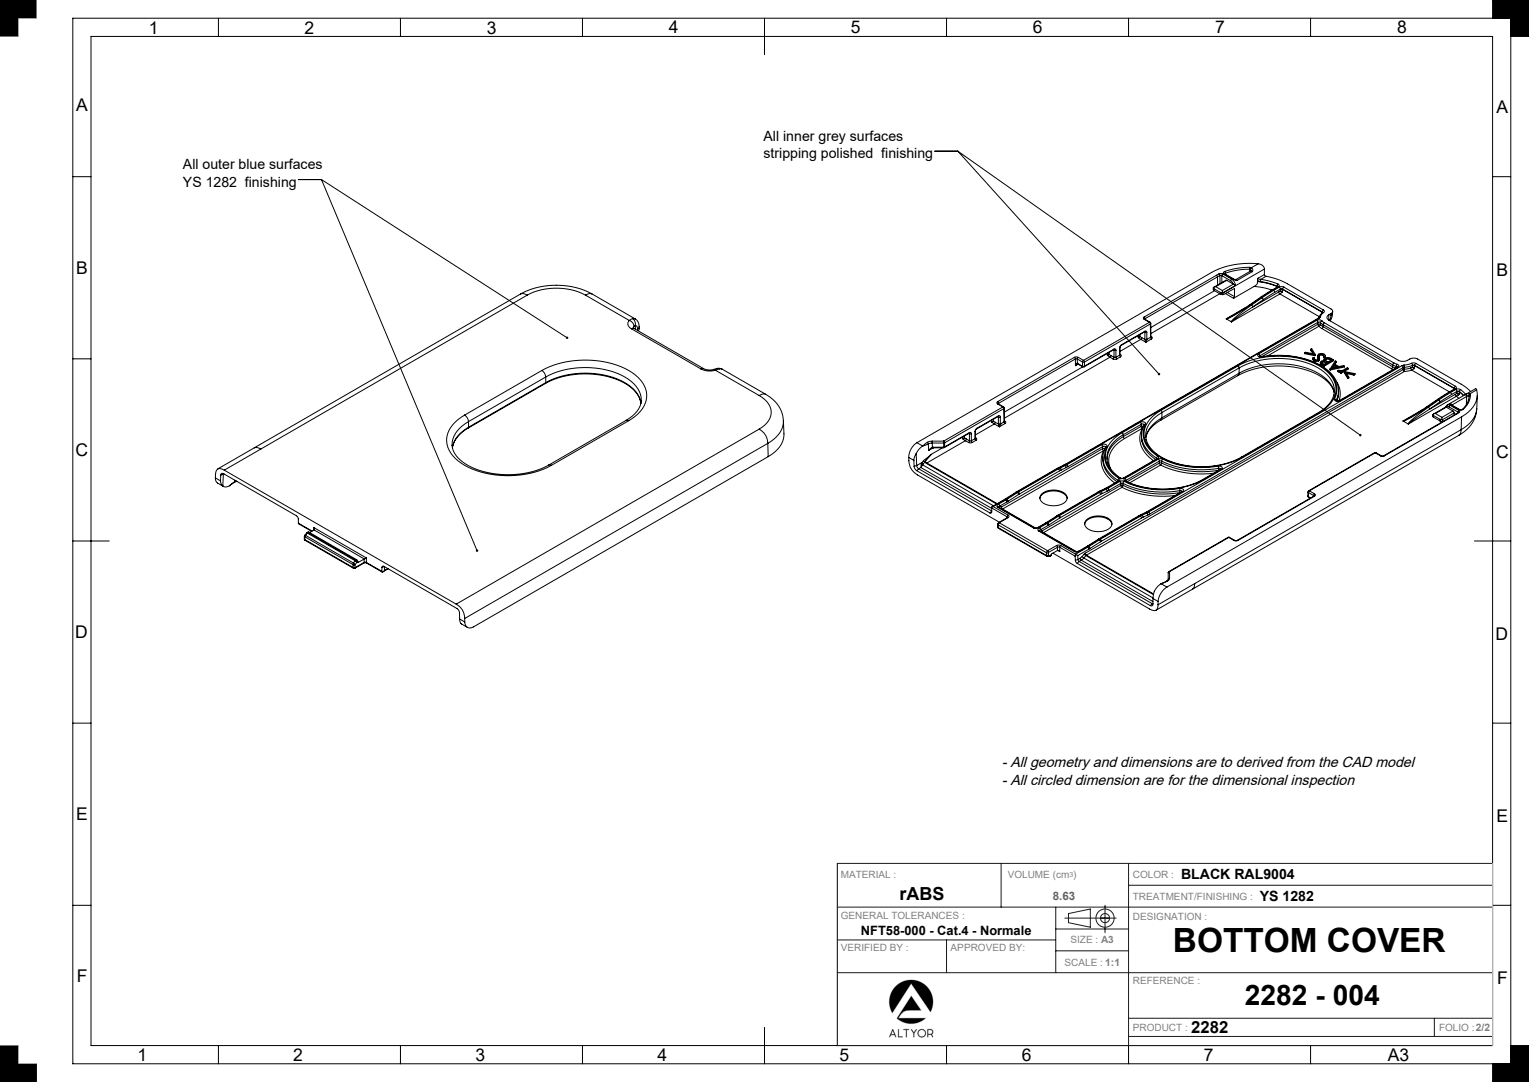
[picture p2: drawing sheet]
<svg xmlns="http://www.w3.org/2000/svg" width="420mm" height="297mm" viewBox="0 0 420 297" stroke-linecap="round" stroke-linejoin="round" font-family="sans-serif">
<g fill="none" stroke="#000" stroke-width=".27">
<path d="M20 5h395v287h-395zM25 10h385v277h-385zM60 5v5M110 5v5M160 5v5M210 5v10M260 5v5M310 5v5M360 5v5M410 5v-5h10v10h-5M20 48.5h5M82 49.3h6.3"/>
<path d="M88.3 49.3l67.5 43.4M88.3 49.3l42.7 101.9M256.8 41.5h6.3M263.1 41.5l110.6 77.9M263.1 41.5l55.3 61.2M410 48.5h5M333.3 79l.1 .7M333.4 79.7l1.8 1M333.4 79.2l1.8 1.1M333.4 79.2v.5M333.6 79.8l-17.5 10.1M333.9 78.7l-.6 .2 .1 .3"/>
<path d="M333.9 78.7l1.9 1M334.1 75.6l.3 .4M334.1 75.6l-19.8 11.4M334.4 76l-19.9 11.5M334.4 76l.1 2.2M334.9 75.2l-.8 .4M334.9 75.2h1M334.9 75.2l.2 .4M335.1 75.6l-.7 .4M335.1 75.6l.5 .1M335.1 75.6v2.3M335.6 75.7l2.5 1.4"/>
<path d="M335.6 75.7v1.9M335.8 79.7l-.1 .5M335.9 75.2l-.3 .5M335.9 75.2l2.4 1.4M336.3 75.2l2.2 1.3M336.4 74.5l-.3 .3 .2 .4M336.4 74.5l.2 .5M336.4 75.2h-.1M336.4 75.2l2.3 1.3M336.6 75l-.2 .2M336.6 75v.3M337 76.9l-3.5 1.9"/>
<path d="M337 76.9l-3.1 1.8M337 76.9l1.8 1.1M338.1 77.1l.7 .9M338.3 76.6a2.33 2.33 0 0 1 1.1 1.8M338.3 76.6l-.2 .5M338.5 76.5h.1M338.5 76.5l-.2 .1M338.6 76.5l1.2 .5M338.7 76.5h.1M338.7 76.5h-.2M338.8 78h.1M338.8 76.5h-.2"/>
<path d="M338.8 76.5l.6 .3M338.8 78l.6 .4M338.8 78l-3 1.7M339.4 78.4l-3.5 2M339.4 76.8l.4 .2M343.3 73.4l.4 .1M343.3 73.4a20.4 20.4 0 0 0-6.9 1.1M343.3 73.4v.5M343.3 73.9a19.8 19.8 0 0 0-6.7 1.1M343.3 73.9l-.1 .7M343.3 73.9h.2M343.5 73.9l.1 .5"/>
<path d="M343.6 74.4l-4.2 2.4M343.6 74.4l.4 .2M343.7 73.5l.4 .6-.1 .5M343.7 73.5l-.2 .4M344 74.6l-4.2 2.4M344.5 78.6l2.2 .3 2.7 .7M344.5 78.6l-5.7 3.3M345.4 77.3l-.1 .7-.8 .6M345.4 77.3l2.8 .5 2.6 .8M345.4 76.9l.8 .4M345.4 76.9v.4M345.6 76.4l-.2 .5"/>
<path d="M345.6 76.4l.2 .2 .5 .1M345.6 72.4a22.4 22.4 0 0 0-12.8 2.4l-80.9 46.7M345.6 72.4a1.7 1.7 0 0 1 1.7 1.4M345.6 72.4l-1.9 1.1M346.2 77.3l2.4 .5 2.2 .7M346.3 76.7l2.5 .5 2.3 .8M346.3 76.7l-.1 .6M347.3 75.4l.5 .4M347.3 75.4l-1.7 1M347.3 73.8l-11.4 6.7M347.3 73.8v1.6M347.8 75.8a18.6 18.6 0 0 1 5.8 2.1l12 6.9a.65 .65 0 0 1 .5 .6 .65 .65 0 0 1-.5 .6"/>
<path d="M347.8 75.8l-1.5 .9M349.4 79.6l-3.1 2M349.4 79.6h.3M349.7 79.6l-3.2 2M349.7 79.6l.1 .1M349.8 79.7l-3.1 2M349.8 79.7l.3 .6M350.8 78.6v.2M350.8 78.6l.1 .2M350.8 78.5l.1 .2M350.8 78.5v.1M350.9 78.7l.2 .1"/>
<path d="M350.9 78.7l-1.5 .9M351.1 78l.3 .3-.3 .5M351.1 78l-.3 .5M351.1 78.8l-1.4 .8M351.4 78.8l.6-.1 .7 .1M351.4 78.8l.3 .6M351.4 78.8l-1.6 .9M351.7 79.9l-.4 .2M351.7 79.9l.6 .1M351.7 79.9l.4 .4M351.7 79.4h.6M351.7 79.5h.6"/>
<path d="M351.7 79.4l-1.6 .9M351.7 79.4v.1M351.7 79.5v.4M352.3 79.5v.5M352.3 79.4l10.9 6.2M352.3 79.5l10.9 6.2M352.3 79.4v.1M352.7 78.8l-.4 .6M352.7 78.8l10.8 6.3M20 98.5h5M143 80.7l-73.1 42.2M143 80.7a1.66 1.66 0 0 1 1.8 .3"/>
<path d="M143.1 80.7a21.2 21.2 0 0 1 19.5 0M144.8 81a17.7 17.7 0 0 1 16 0M144.8 81l-73.2 42.3M160.8 81a1.66 1.66 0 0 1 1.8-.3l12 6.9 .7 .9 .3 1.2M160.8 81l12 7M172.8 88a1.4 1.4 0 0 0 .6 2.2M172.8 88a1.89 1.89 0 0 1 1.4 1.5M173.4 90.2l19.1 11.1M173.8 87.5l-1 .5M173.8 87.5a1.86 1.86 0 0 1 .7 1.9M173.8 87.5l.7 .1M173.9 90l.3 .2"/>
<path d="M174.2 89.5l-.2 .6M174.2 90.2h-.8M174.2 90.2l19.1 11M174.5 89.4l-.3 .1M174.5 89.4l.4 .1 .2 .8M174.5 89.4v1M175.1 90.3l.1 .4M175.6 89.7l-.5 .6M175.6 89.7v.7l-.3 .4M295.1 98.1h1.1M295.1 98.1l.3 .4M295.1 98.1l-21.1 12.2"/>
<path d="M295.4 98.5h.5M295.4 98.5l-21.1 12.2M295.4 98.5v1.9M295.9 98.5l1.5 .9M295.9 98.5v1.2M295.9 99.7l-.5 .7M295.9 99.7l.1 .2M295.9 99.7h.1M295.9 99.7l1.4 .8M296 99.9h.1M296 99.9l1.4 .8M296 99.9l-.6 .5"/>
<path d="M296.1 100l-.7 .4M296.2 98.1l-.3 .4M296.2 98.1l1.4 .8M297.4 99.4h.5M297.4 99.4l-.1 1.1M297.6 98.9l.3 .5M297.6 98.9l-.2 .5M297.9 99.4v1.1M304.1 97l.1 .4M304.2 97.4l.1 .2M304.3 97.6l.6 .5M304.5 96.8h.1"/>
<path d="M304.6 96.7v.1M304.6 96.8l.1 .5M304.7 97.3l.4 .3M304.7 97.3l-.4 .3M304.7 97.3l-.5 .1M304.9 98.1l.8 .4M304.9 98.1l-29 16.7M305.1 97.6l-.2 .5M305.1 97.6l.9 .5M305.8 96l.2 .1M305.9 96l-8.1 4.7M305.9 96l.1 .1"/>
<path d="M306 96h-.1M306 95.8h.4l.1 .3M306 95.8l-.1 .2M306 95.8l-8.1 4.7M306 98.1l-.3 .4M306 96.1v2M306.5 98.1h-.5M306.5 98.1l.3 .4M306.5 96.1h-.5M306.5 96.1v2M306.8 98.5h-1.1M307.5 95.6v1.9"/>
<path d="M307.5 97.5l.3 .4M307.5 97.5l-1 .6M307.6 95.4l-.1 .2M307.6 95.4v1.9M307.6 97.3l-.1 .2M307.6 97.2l.2 .1M307.6 97.3h.2M307.8 97.9l-1 .6M307.8 97.3a.32 .32 0 0 1 .2 .3 .32 .32 0 0 1-.2 .3M308 94.8l-.4 .6M308.1 94.6l-.6 1M308.1 94.6l-.1 .2"/>
<path d="M312.6 92.1l.1 .4M312.7 92.5l.1 .2M312.8 92.7l.6 .5M313 91.9h.1M313.1 91.8v.1M313.1 91.9l.1 .5M313.2 92.4l.4 .3M313.2 92.4l-.4 .3M313.2 92.4l-.5 .1M313.4 93.2l1.4 .7M313.4 93.2l-5.8 3.3M313.6 92.7l-.2 .5"/>
<path d="M313.6 92.7l.9 .5M314.3 87a.32 .32 0 0 0-.2 .3 .32 .32 0 0 0 .2 .3M314.3 87l.2 .5M314.3 87.6l1.4 .9M314.3 91.1l.2 .1M314.4 91.1l-6.4 3.7M314.4 91.1l.1 .1M314.4 87.6h.1M314.5 91.1h-.1M314.5 87.6h-.2M314.5 87.6l1.4 .9M314.5 90.9h.3l.2 .3"/>
<path d="M314.5 90.9l-.1 .2M314.5 90.9l-6.4 3.7M314.5 93.2l.3 .7M314.5 91.2v2M314.5 87.5l-.1 .1M314.5 87.5l.1 .2M315 93.2h-.5M315 93.2l-.2 .7M315 91.2h-.5M315 91.2v2M315.7 88.5l.3 .4M315.7 88.5l-18.1 10.4"/>
<path d="M315.9 88.5l.2 .3M315.9 88.5h-.2M316 88.9l-18.1 10.5M316 88.9v3.7M316 92.6l.3 .4M316 92.6l-1 .6M316.1 88.8l-.1 .1M316.1 88.8l.1 3.6M316.2 92.3l.1 .1M316.2 92.4l-.2 .2M316.2 92.4v.1M316.3 93l-1.5 .9"/>
<path d="M316.3 92.4l.2 .4-.2 .2M316.3 92.4l-.1 .1M335.1 80.6l-19 11M335.2 80.3v.2M335.2 80.5v.2M335.2 80.7l.7 .2M335.7 80.2l-.5 .1M335.7 80.2l.2 .2M335.9 80.4v.1M335.9 80.5h-.7M335.9 80.5v.4M335.9 80.9l3.2-1.7v2.2"/>
<path d="M336.6 80.6l2.2 1.3M336.8 87.5h.1M336.9 87.5l1.3 .8M337.1 80.3l2 1.1M338.2 88.3h.1M339.1 81.4l-.3 .5M342.1 84.5l-5.3 3M343.4 83.6l-3.6 2.3-3 1.6M343.4 83.6h.2M343.6 83.6l-4.4 2.8-2.3 1.1M343.8 83.7l-4.1 3.1-1.5 1.5M343.8 83.7l.3 .6"/>
<path d="M344.1 84.3l-5.8 4M345.7 97.1l-.2 .3 .1 .4 1 .2M345.7 97.1l.4 .6M345.9 97.8l.7 .1M346.1 97.7l-.2 .2M346.1 97.7v.2M346.3 81.6h.2M346.3 81.6l-2.9 2M346.5 81.6l-2.9 2M346.5 81.6l.2 .1M346.6 97.9a23.8 23.8 0 0 1 18 3.7l1.9 2 .8 1.5M346.6 97.9v.1"/>
<path d="M346.6 98a23.7 23.7 0 0 1 17.3 3.2 6.4 6.4 0 0 1 2.7 8.3M346.7 81.7l.3 .5M346.7 81.7l-2.9 2M347 82.2l-2.9 2.1M350.1 80.3l-3.1 1.9M351.3 80.1l.3 .6M351.3 80.1l-7.2 4.2M351.6 80.7l10.8 6.2M351.6 80.7l-13.3 7.6M352.1 80.3l-.5 .4M352.3 80l-.2 .3M352.3 80h.1"/>
<path d="M358.4 96.8v.3l2.7 .5M358.4 96.8l2.7 .6M360.1 95.9l.6 1.2M360.1 95.9l.2-.2 1 1.6M360.1 95.9l.7 1.2-2.2-.4-.2 .1M360.6 98.3v.4M360.6 98.6l.3 .5M360.9 99.1l.6 .1 .7-.1M360.9 98.8l.6 .2 .7-.2M360.9 98.8v.3M361 98.2l-.3-.1-.1 .4 .3 .3M361 98.2v.2"/>
<path d="M361.1 97.4v.2M361.3 97.3l-.2 .3M361.3 97.3l-.2 .1M361.7 87.9l.7-.1 .7 .3M361.7 87.9l.3 .6M361.7 87.9l-16 9.2M362 97.6v.7M362 89l.3 .5M362 89l.7 .1M362 89l-15.4 8.9M362 88.5v.5M362 88.5h.7"/>
<path d="M362 88.5l-15.9 9.2M362 98.3l.1 .3M362 98a.53 .53 0 0 1-.4 .8 .53 .53 0 0 1-.6-.6M362 98v.3M362.2 98.8v.3M362.2 87.3h.1M362.3 87.3h.2M362.3 87.3l-69.7 40.2M362.3 89.5l.8 .7M362.3 89.5l-14.1 8.2M362.3 97.5v.3l.2-.2M362.3 97.5l.2 1-.3 .3"/>
<path d="M362.4 98.7l.1 .1M362.5 98.8l-.3 .3M362.5 98.4v.4M362.5 87.3l-69.6 40.2M362.5 97.6h1M362.5 97.3l1 .1M362.5 97.3l-.2 .2M362.5 97.3v.3M362.7 99.5l.1 .5 .3 .3M362.7 89.1l.7 .6M362.7 89.1l-.4 .4M362.7 88.5l.8 .6"/>
<path d="M362.7 88.5v.6M362.7 87l-.2 .3M363.1 88.1l.7 .5M363.1 88.1l-.4 .4M363.1 90.2l19.1 11M363.2 99.3l.6-.1 .6 .2M363.2 99.3l-.1 .3 .6 .4 .8-.5-.1-.1M363.2 99.5l.5-.1 .6 .2M363.2 99.5l-.1 .1M363.2 99.3v.2M363.2 85.7v.2M363.2 85.7l.1 .1"/>
<path d="M363.2 85.6l.1 .2M363.2 85.6v.1M363.3 85.8l-.6 .5-.4 1 .4-.3M363.3 85.8h.3M363.4 85.8h-.1M363.4 89.7l-.3 .5M363.4 89.7l19.1 11M363.5 89.1l19 11.1M363.5 89.1l-.1 .6M363.5 97.6l.1 .2M363.5 97.4l.2 .2-.1 .4M363.5 97.4v.2"/>
<path d="M363.5 85.1l.3 .4-.2 .3M363.5 85.1l-.3 .5M363.6 85.8l-.6 .5-.3 .7M363.6 98v.2l.4 .1M363.6 98h.4M363.7 98.7v.3M363.8 88.6l-.3 .5M363.8 88.6l19.1 11M364 98l.1-.4a1.14 1.14 0 0 0-1.1-.6 1.14 1.14 0 0 0-1 .8v.2M364 98v.3M364.1 97.6l-.1 .7M364.2 98.4h.7l.6 .2"/>
<path d="M364.2 98.4l-.2 .3 .2 .3 .6 .4 1-.6-.3-.2M364.2 98.7l.7-.1 .6 .2M364.2 98.7l-.1 .1M364.2 98.4v.3M364.4 99.4v.2M365 86.4a.78 .78 0 0 0-.5 .7 .78 .78 0 0 0 .5 .8l19.1 11a3.1 3.1 0 0 0 3.4-.5l1.1-.1 .8 .2 12.6 7.3 2 1.7M365 86.4v1.4M365.5 98.8l.1 .1M365.5 98.6v.2M365.6 86.6l-.4 1.3M365.6 86l-.6 .4M365.6 86v.6"/>
<path d="M366 86l-.2 1.1-.4 1M366 86l-.4 .6M366.1 85.5l-.1 .5M366.3 98.8a1.84 1.84 0 0 0-2.6-.2l.1 .4-.6 .1-.5 .2v.2l.4 .5M366.3 98.8v.2l-2.6 1.6M366.3 98.8l-2.6 1.5M367 99.2l-.3 .8M367 99.2l-.4 .7 1.2 .7 1.2-.2 .3 .1M367 99.2l-.2-.1-1.4 2.2M382.9 99.6l.9 .4M382.9 99.6l-.4 .6M383.8 100l.4 .3-.2 .5"/>
<path d="M383.8 100l-.2 .6M387.7 99.7l1.2 .1M387.7 99.7l-2 .5M387.7 99.7l.3 .6M388.9 99.8l-.3 .5M388.9 99.8l10.9 6.2M410 98.5h5M127.6 113.9a7.9 7.9 0 0 0-4.8 8.1 10.6 10.6 0 0 0 7 6.8 26.8 26.8 0 0 0 21.7-1.1M127.6 113.9a2.35 2.35 0 0 1 1.1 1.8M128.6 117.5a8.3 8.3 0 0 0-4.2 4.9M128.7 115.7a7.4 7.4 0 0 0-4.5 6.6M128.7 115.7v1.6"/>
<path d="M128.7 117.3a7.7 7.7 0 0 0-4.4 5.6M128.7 117.3l-.1 .2M148.8 101.7a26 26 0 0 1 24.9 .6 7.2 7.2 0 0 1 3.6 8.3l-1.4 2.3-1.4 1.3-1.8 1.3M148.8 101.7a2.35 2.35 0 0 1 1.1 1.8M148.8 101.7l-21.2 12.2M149.8 105.2a23.9 23.9 0 0 1 22.9 .7l2 1.8 .8 1.3 .4 1M149.8 105.2l-21.2 12.3M149.9 103.5a23.7 23.7 0 0 1 22.7 .6 7.1 7.1 0 0 1 3.5 5.9M149.9 103.5l-21.2 12.2M149.9 103.5v1.5M149.9 105a23.6 23.6 0 0 1 22.6 .6 7.3 7.3 0 0 1 3.6 5.2M149.9 105l-.1 .2"/>
<path d="M149.9 105l-21.2 12.3M172 115.4l.7 .1M172 115.4l-21.3 12.2M172.7 115.5l-21.2 12.2M176.1 110a7.2 7.2 0 0 1-4.1 5.4M176.1 110h.1M192.5 101.3a5.3 5.3 0 0 0 4 .3M193.3 101.2a3.9 3.9 0 0 0 2.8 .2M193.3 101.2l-.8 .1M196.1 101.4l.4 .2M196.5 101.6l12 7M197 101.1l-.9 .3"/>
<path d="M197 101.1l.7 .1M197 101.1l1.4 .2M197.7 101.2l-1.2 .4M197.7 101.2l.7 .2M198.4 101.3l11.9 6.9M208.5 117.8a4.4 4.4 0 0 1 2.4 3.9M208.5 108.6a5.2 5.2 0 0 1 3.2 5.6 6.3 6.3 0 0 1-3.2 3.6M208.5 117.8l-83.2 48M210.3 108.2a8.8 8.8 0 0 1 4.9 7.3M210.3 108.2h-1l-.8 .4M215.2 115.5a7 7 0 0 1-4.3 6.2M215.2 115.5l.1 3.6a7.1 7.1 0 0 1-4.3 6.2"/>
<path d="M264.4 120l.1 .4M264.8 119.7h.1M264.9 119.7h.1M264.9 119.7l.1 .5M266.1 119l.2 .1M266.2 118.9l.1 .2M266.2 118.9l-6.8 3.9M266.3 118.8l.3-.1 .2 .4M266.3 118.8l-.1 .1M266.3 118.8l-6.8 3.9M266.3 119.1v1.9M266.8 119.1h-.5"/>
<path d="M266.8 119.1v1.9M267.8 118.5v1.9M267.9 118.3l-.1 .2M267.9 118.3v2M268.3 117.7l-.4 .6M268.4 117.6l-.6 .9M268.4 117.6l-.1 .1M272.4 115.4v.4M272.4 115.8l.1 .1M272.5 115.9l.6 .5M272.8 115.1l.1 .1M272.9 115.1v.1"/>
<path d="M272.9 115.2v.4M272.9 115.6l.5 .3M272.9 115.6l-.4 .3M272.9 115.6l-.5 .2M273.1 116.4l1.4 .8M273.1 116.4l-5.2 3M273.4 115.9l-.3 .5M273.4 115.9l.8 .5M274 110.3a.32 .32 0 0 0-.2 .3 .32 .32 0 0 0 .2 .3M274 110.3l.3 .4M274 110.9l1.5 .8M274.1 114.4l.1 .1"/>
<path d="M274.2 114.3l-5.9 3.4M274.2 114.3v.2M274.2 110.8v.1M274.2 114.3h.1M274.2 110.9h-.2M274.2 110.9l1.5 .8M274.2 114.2l.5-.1 .1 .4M274.2 114.2v.1M274.2 114.2l-5.8 3.4M274.2 116.4l.3 .8M274.2 114.5v1.9M274.3 110.7l-.1 .2"/>
<path d="M274.3 110.7v.2M274.8 116.4h-.6M274.8 116.4l-.3 .8M274.8 116.4h.1M274.8 114.5h-.6M274.8 114.5v1.9M275.5 111.7l.2 .5M275.5 111.7l-16.3 9.4M275.7 111.7l.2 .3M275.7 111.7h-.2M275.7 112.2l-16.2 9.3M275.7 112.2l.1 3.6"/>
<path d="M275.8 115.8l.3 .5M275.8 115.8l-1 .6M275.9 112l-.2 .2M275.9 112v3.7M275.9 115.6l.2 .1M275.9 115.7l-.1 .1M276.1 115.7h-.2M276.1 115.7a.32 .32 0 0 1 .2 .3 .32 .32 0 0 1-.2 .3M276.1 116.3l-1.6 .9M297.3 100.5h.6M297.3 100.5l.1 .2M297.4 100.7l-21.5 12.4"/>
<path d="M297.8 100.7h-.4M297.9 100.5l-.1 .2M308.2 118.8a7.4 7.4 0 0 0-4.5 7.3 7.8 7.8 0 0 0 3.8 5.1M308.2 118.8l.4 .5M308.6 119.3a7.2 7.2 0 0 0-4.5 7.1l.2 .7M308.6 119.3v.5M308.6 119.8a7.5 7.5 0 0 0-4.5 6.3M308.6 119.8l.3 .6M313.2 115.9a.92 .92 0 0 1 1.5 .5M313.2 115.9l.3 .6M313.2 115.9l-5 2.9M313.5 117l.3 .6"/>
<path d="M313.5 117l.6 .1M313.5 117l-4.9 2.8M313.5 116.5v.5M313.5 116.5a.47 .47 0 0 1 .8 .1M313.5 116.5l-4.9 2.8M313.6 119.2a7.2 7.2 0 0 0 3.8 6.9M313.8 117.6a6.4 6.4 0 0 0 1.8 7.9l1.2 1M313.8 117.6h.1M313.8 117.6l-4.9 2.8M313.9 117.4a6.5 6.5 0 0 0 2.9 7.7l.9 .7M314.3 116.6l-.3 .8M314.7 116.4a6.3 6.3 0 0 0 2.4 8.2l.9 .6"/>
<path d="M314.7 116.4l-.4 .2M318.9 112.7a7.5 7.5 0 0 0-4.6 7.2 9.7 9.7 0 0 0 6.7 6.7 25 25 0 0 0 20.2-1.1M318.9 112.7l.3 .5M319.1 114.7a8.1 8.1 0 0 0-4.3 5.3 7.6 7.6 0 0 1 4-4.7M319.1 114.7l-.3 .6M319.2 113.2a7.2 7.2 0 0 0-4.4 7.1l.1 .4M319.2 113.2l-.1 1.5M340 103.1l-21.2 12.2M340.1 100.4a24.3 24.3 0 0 1 23.2 .6 6.6 6.6 0 0 1 3.2 8.2 9.7 9.7 0 0 1-4.1 4.1M340.1 100.4l.3 .6M340.1 100.4l-21.2 12.3M340.4 102.5a23.7 23.7 0 0 1 22.6 .5l1.5 1.3a6.6 6.6 0 0 1 2 3.4 8.6 8.6 0 0 0-5.3-5.2 25.2 25.2 0 0 0-21.2 .6"/>
<path d="M340.4 102.5l-.4 .6M340.4 102.5l-21.3 12.2M340.4 101a23.6 23.6 0 0 1 22.6 .6 6.6 6.6 0 0 1 3.4 6.9M340.4 101v1.5M340.4 101l-21.2 12.2M362.2 113.3h.2M362.2 113.3l-21.3 12.2M362.4 113.3l-21.2 12.2M363.1 100.3l.6 .3M363.1 100v.3M363.1 100l.6 .3M363.7 100.3v.3"/>
<path d="M365.4 101.3v.3M365.4 101.3h.1M366.4 108.4a8 8 0 0 1-4.2 4.9M366.4 100.4l-.3 .6M366.4 100.1l1 .6-1.5 .3zM366.4 100.4l.7 .4M366.4 100.1v.3M366.6 109.5a.92 .92 0 0 0 1.5 .5M366.6 109.5l.4 .4M367 110h.8M367 109.9h.1M367.3 105.2a5.7 5.7 0 0 1-.3 4.7"/>
<path d="M367.3 105.1l.2 .2a5.8 5.8 0 0 1 .3 4.7M367.5 101.7l.1 .4M367.5 101.7l.1 .1M367.6 102.1l.5 .1M367.6 101.8l.8 .1-.3 .2M367.6 101.8v.3M367.7 107l-.1 1.8-.4 1.3M367.8 110h.3M368.1 102.1l.3 .4M368.1 102.1l.3 .1M368.4 102.2v.3M369.3 102.1l.9 1.8"/>
<path d="M369.3 102.1l.9 1.6M369.3 102.1l2.9 .5M369.3 100.5v.3l-3.9 .8M369.3 100.5l-3.9 .8M369.9 102.5l2 .5M370.2 103.7v.2M370.3 101.1l-.2-.1-.7 .3a2.06 2.06 0 0 1-1.9 .4M370.3 101.1v.2l-1.9 1.2M370.3 101.1l-1.9 1.1M370.5 103.5l-.3 .4M370.5 103.5l-.3 .2M371.9 102.7l-2.2-.4 .8 1.2"/>
<path d="M371.9 102.7v.3M372.2 102.6l-.3 .4M372.2 102.6l-.3 .1M382.2 101.2l.5 .2M382.5 100.7l-.3 .5M382.5 100.7l.9 .3M382.5 100.2l1.1 .4M382.5 100.2v.5M383.6 100.6l.2 .2M383.6 100.6l-.1 .3M383.8 100.8h.2M383.8 100.8l-16 9.2"/>
<path d="M383.8 100.8h.1M384 100.8l-15.9 9.2M385.1 100.4l.3 .5M385.1 100.4l-69.6 40.1M385.4 115.5v.1M385.4 115.6l1.4 .8M385.4 100.9l.1 .5M385.4 100.9l-69.6 40.2M385.5 101.4l.3 .6M385.5 101.4l-87.4 50.5M385.7 100.2l-.6 .2M385.7 100.2v.6"/>
<path d="M385.7 100.8v.6M385.7 100.8l-.3 .1M385.7 101.4l.1 .6M385.7 101.4h-.2M385.8 102l-87.4 50.4M386.8 116.4h.1M387.5 101l-1.8 .4M387.5 101l.3 .6M387.8 101.6l-2 .4M387.8 101.6l10.3 6M388 100.8l-.5 .2M388 100.8l.5 .2"/>
<path d="M388 100.8l.4 .4M388 100.3l-2.3 .5M388 100.3h.6M388 100.4h.6M388 100.4v.4M388 100.3v.1M388.4 101.2h.1M388.4 101.2l-.6 .4M388.5 101l-.1 .2M388.6 100.4l-.1 .6M388.6 100.4l10.9 6.3M388.6 100.3l10.9 6.3"/>
<path d="M388.6 100.3v.1M390.7 112.5l-5.3 3M391.9 111.7l-3.5 2.3-3 1.5M391.9 111.7h.3M392.2 111.7l-4.4 2.8-2.4 1.1M392.3 111.8l-4 3-1.5 1.6M392.3 111.8l.4 .5M392.7 112.3l-5.8 4.1M393.6 114l.1 .5M393.6 114l.1 .2M393.6 113.8v.2M393.7 114.5l1.9 1.1"/>
<path d="M393.7 114.2v.3M393.8 114.1l-.1 .1M393.8 114.1l1.8 1M394.3 113.5l-.6 .2 .1 .4M394.3 113.5l1.8 1.1M394.8 109.7h.3M394.8 109.7l-2.9 2M395.1 109.7l-2.9 2M395.1 109.7l.1 .1M395.2 109.8l.4 .5M395.2 109.8l-2.9 2M395.6 115.1h.4"/>
<path d="M395.6 115.1v.5M395.6 115.6l.6 .1M395.6 110.3l-2.9 2M396 115.1l.2 .1M396.1 114.6l-.1 .5M396.2 115.2v.5M396.6 115.6l-.4 .1M397.2 111.7l-3.4 1.9M397.2 111.7l.1 .1M397.3 111.8l-3 1.7M397.3 111.8h.1M397.3 111.8l1.8 1"/>
<path d="M397.6 111.2h.7M397.6 111.2l-.4 .5M398 107.6l-3.2 2.1M398 107.6l.2 .1M398 111.7l-.4-.1-.3 .2M398 111.7l2.5 1.4M398.2 107.7l-3.1 2M398.2 107.7l.2 .1M398.3 111.2l-.3 .5M398.3 111.2l2.5 1.5M398.4 107.8l-3.2 2M398.4 107.8l.3 .5"/>
<path d="M398.5 111.1l-.4-.2 .3-.2 .3 .4M398.5 111.1h.1M398.5 111.1l2.3 1.3M398.5 111.1l-.2 .1M398.5 111l.1 .1M398.6 111.1h.1M398.6 111.1h-.1M398.7 111.1h-.2M398.7 111.1l2.3 1.3M398.7 108.3l-3.1 2M399.1 112.8l.3 .6M399.1 112.8l-3 1.8"/>
<path d="M399.4 113.4l-3.2 1.8M399.4 113.4v.5M399.5 106.7v.1M399.5 106.7h.1M399.5 106.6l.1 .2M399.5 106.6v.1M399.6 106.7l.2 .1M399.6 106.7l-1.6 .9M399.6 106.7h.1M399.7 108.2l.4 .6M399.7 108.2l-7 4.1M399.8 106a.39 .39 0 0 1 .3 .4 .39 .39 0 0 1-.3 .4"/>
<path d="M399.8 106l-.3 .6M399.8 106.8l-1.6 .9M399.9 106.9l.5-.1 .8 .2M399.9 106.9l.3 .5M399.9 106.9l-1.5 .9M399.9 113.6l.2 .1M399.9 113.6l-19.8 11.5M400.1 108.8l-13.2 7.6M400.1 108.8l.6 .5M400.1 113.7l-19.8 11.4M400.2 107.9l-.5 .3M400.2 107.9l.6 .2"/>
<path d="M400.2 107.9l.5 .5M400.2 107.5v.4M400.2 107.5l.7 .1M400.2 107.4l.7 .1M400.2 107.4l-1.5 .9M400.2 107.4v.1M400.5 113.1l.1 .1M400.5 113.1v.2M400.6 113.2l-.7 .4M400.6 113.2h.2M400.6 113.2h.1M400.7 108.4l-.6 .4"/>
<path d="M400.7 108.4h.1M400.8 112.7l.2 .3-.2 .2M400.8 112.7l-.3 .4M400.8 119.5l-73.2 42.2M400.8 108.1l-.1 .3M400.8 108.1v.1M400.8 113.2l-.7 .5M400.8 108.2l-.1 .2M400.9 107.6l-.1 .6M400.9 107.6l1.1 1M400.9 107.5l1.2 1.1M400.9 107.5v.1"/>
<path d="M401 112.4h-.2M401.2 107l-.3 .5M401.2 107l1.4 1.3M401.4 117.9l-.1 .7-.5 .9M401.4 117.9l-73.2 42.3M401.5 114.4l-81 46.8M401.5 114.4l-.1 3.5M401.7 112.4h-.7M401.9 112.4l-.6 .2-.5-.2M401.9 112.4h-.2M402.9 108.8l-4.1 2.4M402.9 108.8l-.1 2.3"/>
<path d="M403.4 108.5l.1 .2M403.4 108.5l-.5 .3M403.5 108.7a5 5 0 0 1-1.8 3.7M403.5 108.7v.2M403.5 108.7v.1M403.7 108.1l.2 .3M403.7 108.1l-.6-.1-.7 .4h.3l.2 .4M403.7 108.1l-.3 .4M403.9 108.4a5.5 5.5 0 0 1-2 4M403.9 108.4l-.4 .3M405.3 106.7l-7.7 4.5M405.3 106.7l.3 .3"/>
<path d="M405.6 107a6.2 6.2 0 0 1-3.2 6.8l-.9 .6M405.6 107l-1.9 1.1M405.6 112.2a8.7 8.7 0 0 1-4.8 7.3M405.6 112.2a7.2 7.2 0 0 1-4.2 5.7M405.8 108.6l-.2 3.6M59.2 131.2a1.53 1.53 0 0 0 .6 1.4l1.6 .9M59.2 131.2l1.4 .8M60.6 132v.5l.6 .9M60.6 130.4v1.6M61.4 130.2l-.8 .2M61.4 130.2l-.2 3.2M61.4 130l20.2 11.7a2.03 2.03 0 0 1 .4 1.9"/>
<path d="M61.4 130l-.5-.1-.3 .5M61.4 130v.2M61.5 130.1l-.1 .1M61.6 129.1a1.32 1.32 0 0 0-1.4-.5 1.32 1.32 0 0 0-.9 1.1l-.1 1.5M61.6 129.1l63.7 36.7M63 133.4l-1.2 .3-.6-.3M64.5 132.3l-1.5 1.1M64.5 132.2l-1.5 1.2M64.5 132.2v.1M64.6 131.8l-.1 .4M64.9 132l-.4 .2M65.1 132.1l-.6 .2"/>
<path d="M69.9 122.9a1.66 1.66 0 0 1 1.7 .4M69.9 122.9l-10.1 5.8M71.6 123.3l-10 5.8M124.2 122.3a7.3 7.3 0 0 0 4.5 5.5 25 25 0 0 0 22-.2M150.7 127.6l.8 .1M210.9 121.7l-83.3 48.1M210.9 121.7l.1 3.6M211 125.3l-80.9 46.8a1.48 1.48 0 0 1-1.7 .1 1.48 1.48 0 0 1-.7-1.5M249.6 125.6a4.9 4.9 0 0 0 2.5 4.8l22.4 12.9M249.6 125.6l1.4 .8M251 126.4l.1 1.6M251.1 128l.2 .7 .5 .5"/>
<path d="M251.7 124.5l-.7 1.9M251.7 124.5l.1 3.3M251.8 127.8l.5 .9M251.8 127.8l-.7 .2M251.8 129.2l20.1 11.6M251.9 121.5a5 5 0 0 0-2.3 4.1M251.9 121.5l1.6 .9M252.3 128.7l-.5 .5M252.3 128.7l20.1 11.6M253 128.3l-.7 .4M253 128.3l19.4 11.3M253.1 127.4l-.1 .9"/>
<path d="M253.1 127.4l.3 .2M253.3 126.9l-.2 .5M253.3 126.9l.3 .4M253.3 126.9l-1.5 .9M253.4 127.6l-.4 .7M253.4 127.6l19.5 11.2M253.5 122.4l-.9 .7-.9 1.4M253.6 127.3l-.2 .3M253.7 126.5l.3 .3M253.7 126.5l-.4 .4M254 126.8l.5 .4M254 126.8l-.4 .5"/>
<path d="M254.5 127.2l19.3 11.2M254.6 127.1l-.1 .1M254.6 127.1l19.3 11.2M254.7 121.4l-1.2 1M254.7 121.4l.3 .5M255 121.9l-1.5 .5M255 121.9l.1 1.7M255.8 124.7l-2.1 1.8M255.8 124.7l-1.8 2.1M255.8 124.7l-1.6 1.8 .4 .6M256.1 121.1l-1.4 .3M256.1 121.1v.5"/>
<path d="M256.1 121.6l-1.1 .3M256.1 121.1h3.1M256.1 121.6h3.1M256.1 121.6v1.2M256.1 122.8l-1 .8M256.1 122.8l.1 .1M256.2 123l-1.1 .6M256.3 122.9l-1.2 .7M256.4 122.8h-.3M256.4 122.8v.1M256.4 122.9h-.2M258.9 122.9l-3.1 1.8"/>
<path d="M259.2 121.1v.5M259.2 121.1l.3 .4M259.2 122.7v.2M259.2 122.7l-2.8 .1M259.2 121.6v1.1M259.2 122.9h-2.8M259.4 122.8l-.2 .1M259.5 121.5l-.3 .1M259.5 122.7h-.3M259.5 122.7l-.1 .1M259.5 121.5v1.2M264.5 120.4l.1 .1"/>
<path d="M264.6 120.5l.6 .5M265 120.2l.4 .3M265 120.2l-.4 .3M265 120.2l-.5 .2M265.2 121l-10.6 6.1M265.2 121l.8 .5M265.4 120.5l-.2 .5M265.4 120.5l.9 .5M266.3 121l-.3 .5M266.8 121h-.5M266.8 121l.3 .4M267.1 121.4l-1.1 .1"/>
<path d="M267.8 120.4l.3 .5M267.8 120.4l-1 .6M267.9 120.2l.2 .1M267.9 120.3l-.1 .1M267.9 120.3h.2M268.1 120.9l-1 .5M268.1 120.3a.32 .32 0 0 1 .2 .3 .32 .32 0 0 1-.2 .3M272.4 139.4v1.3l-.5 .1M272.4 139.4l4.3 2.5M272.5 139.1l-.1 .3M272.8 139l-.3 .1M272.8 139l4.1 2.4"/>
<path d="M274 139.2l9.9 5.7M274.3 139.2h-.3M274.3 139.2l9.8 5.7M274.3 138.4a.49 .49 0 0 0-.4 .3 .49 .49 0 0 0 .1 .5M274.3 138.4l.3 .5M274.6 138.9l-.4 .2 .1 .1M274.6 138.9l.5 .3M275.1 139.2l.3 .5M275.1 139.2a.31 .31 0 0 0-.1 .4 .31 .31 0 0 0 .4 .1M275.4 139.7l9.1 5.3M275.9 137.1l-3.4 2M275.9 137.1h.2"/>
<path d="M276.1 137.1l.2 .1M276.1 137.1l-3.3 1.9M276.2 137l-.3 .1M276.2 137h.2M276.3 137.2l.3 .6M276.3 137.2l-2 1.2M276.4 137l-.3 .1M276.4 137l.2 .1M276.6 137.1l-.3 .1M276.6 137.1l.3 .5M276.6 137.8l-2 1.1M276.9 137.6l-.3 .2"/>
<path d="M279.1 135.1h.2M279.1 135.1l-2.9 1.9M279.3 135.1l.2 .1M279.3 135.1l-2.9 1.9M279.4 134.9l-.3 .2M279.4 134.9l.2 .1M279.5 135.2l.3 .5M279.5 135.2l-2.9 1.9M279.6 135l-.3 .1M279.6 135h.1M279.7 135l-.2 .2M279.7 135l.4 .6"/>
<path d="M279.8 135.7l-2.9 1.9M280.1 135.6l-.3 .1M285.6 136.8a3.9 3.9 0 0 1 4.7-2 2.84 2.84 0 0 1 2.8 2M286.2 135.5a5.3 5.3 0 0 1 6.6 .3 1.78 1.78 0 0 1-1.4 2.7 5.1 5.1 0 0 1-5.5-1.1 1.4 1.4 0 0 1 .3-1.9zM290.4 128.6h.2M290.4 128.6l-11 6.3M290.6 128.6l.1 .1M290.6 128.6l-11 6.4M290.7 128.7l.4 .5M290.7 128.7l-11 6.3M290.8 128.3l-.4 .3M290.8 128.3l.2 .1"/>
<path d="M291 128.4l-.4 .2M291 128.4l.2 .1M291.1 129.2l-11 6.4M291.2 128.5l-.5 .2M291.2 128.5l.3 .5M291.5 129l-.4 .2M292.2 127.7h.2M292.2 127.7l-1.4 .6M292.4 127.7l.2 .1M292.4 127.7l-1.4 .7M292.6 127.8l.3 .6M292.6 127.8l-1.4 .7"/>
<path d="M292.6 127.5l-.4 .2M292.6 127.5h.3M292.9 128.4l-1.4 .6M292.9 127.5l-.5 .2M292.9 127.5l.1 .1M293 127.6l-.4 .2M293 127.6l.3 .5M293.3 128.1l-.4 .3M301.6 135.1h.2M301.6 135.1l-11 6.3M301.8 135.1l-11 6.4M301.8 135.1l.2 .1"/>
<path d="M302 135.2l.3 .5M302 135.2l-11 6.3M302.1 134.8l-.5 .3M302.1 134.8l.2 .1M302.3 134.9l-.5 .2M302.3 134.9h.1M302.3 135.7l-11 6.4M302.4 134.9l-.4 .3M302.4 134.9l.3 .6M302.6 122.1a.9 .9 0 0 1 1.5 .5M302.6 122.1l.3 .5M302.6 122.1l-9.6 5.5"/>
<path d="M302.7 135.5l-.4 .2M302.8 123.2l.4 .5M302.8 123.2h.7M302.8 123.2l-27.7 16M302.9 122.6a.45 .45 0 0 1 .8 .2M302.9 122.6l-9.6 5.5M302.9 122.6l-.1 .6M303 125.3a7.2 7.2 0 0 0 3.8 6.9M303.2 123.7a6.4 6.4 0 0 0 1.8 7.9l1.2 1M303.2 123.7h.1M303.2 123.7l-27.8 16M303.3 123.6a6.5 6.5 0 0 0 2.9 7.7l.9 .6"/>
<path d="M303.4 134.2h.2M303.4 134.2l-1.3 .6M303.6 134.2l.2 .1M303.6 134.2l-1.3 .7M303.8 134.3l.3 .6M303.8 134.3l-1.4 .6M303.9 133.9l-.5 .3M303.9 133.9l.2 .1M304.1 122.6l-.4 .1-.4 .8M304.1 122.6a6.3 6.3 0 0 0 2.4 8.1l.9 .7M304.1 134.9l-1.4 .6M304.1 134l-.5 .2"/>
<path d="M304.1 134l.2 .1M304.3 134.1l-.5 .2M304.3 134.1l.3 .5M304.3 127.1a8 8 0 0 0 3.5 4.1M304.6 134.6l-.5 .3M307.1 131.9l.1 .1M307.1 131.9v.2M307.2 132l.2 .1M307.2 132l-3.3 1.9M307.2 132h.1M307.4 132.1l-3.3 1.9M307.4 131.4l.3 .3-.3 .4"/>
<path d="M307.4 131.4l-.3 .5M307.5 131.2l.5 .2 .8-.2M307.6 132.2l.3 .5M307.6 132.2l-3.3 1.9M307.8 131.2h-.3M307.8 131.2h.8M307.9 132.7v.5M307.9 132.7l-3.3 1.9M307.9 133.2l.3 .6M307.9 133.2l-21.6 12.5M308.2 133.8a26.2 26.2 0 0 0 14.5 2.2M308.2 133.8l-21.6 12.4"/>
<path d="M308.5 132.7a26.1 26.1 0 0 0 15.6 2M308.5 132.7h-.6M308.5 132.7v.5M308.5 133.2a26.1 26.1 0 0 0 15.6 2M308.5 133.2l-.3 .6M308.5 133.2h-.6M308.6 131.2h.2M308.8 132.1a25.2 25.2 0 0 0 15.2 2M308.8 132.1l-.7-.1-.5 .2M308.8 132.1l-.3 .6M308.9 120.4a7 7 0 0 0-4.3 6.9l.4 1.3M309 131.3l-.3 .3 .3 .5"/>
<path d="M309 131.3l.3 .6M309.2 132.1h-.2M309.3 131.9l-.1 .2M309.3 131.9v.2M314.9 120.6a9.3 9.3 0 0 0 5.9 5.8 24.5 24.5 0 0 0 20.1-.9M317.7 125.8l.1 .1M317.7 125.8v.2M317.8 125.9h.2M317.8 125.9l-9.2 5.3M318 125.9l-9.2 5.3M318 125.2l.3 .4-.3 .3M318 125.2l-.3 .6"/>
<path d="M318.2 126l.3 .6M318.2 126l-9.2 5.3M318.5 126.6v.5M318.5 126.6l-9.2 5.3M318.5 127.1l.3 .5M318.5 127.1l-8.9 5.1M318.8 127.6a26.2 26.2 0 0 0 14.6 2.3M318.8 127.6l-8.5 4.9M319.1 126.6a26.1 26.1 0 0 0 15.6 2M319.1 126.6v.5M319.1 126.6h-.6M319.1 127.1a26.1 26.1 0 0 0 15.6 2"/>
<path d="M319.1 127.1l-.3 .5M319.1 127.1h-.6M319.4 126a25.2 25.2 0 0 0 15.2 2M319.4 126l-.6-.1-.6 .1M319.4 126l-.3 .6M324 134.1l1.1 .2 .1 .4-.3 .2M324 134.1l.1 .6M324.1 135.2v.1M324.1 135.2h.1M324.1 134.7h.5l.1 .2M324.1 134.7v.5M324.7 134.9h.2"/>
<path d="M324.7 134.9l-9.6 5.5M324.7 134.9h.1M324.9 134.9l-9.5 5.6M330.3 131.6a24.4 24.4 0 0 1-21.1 .5M330.3 131.6l.3 .1M330.6 131.7a24.8 24.8 0 0 1-21.6 .4M334.6 128l1 .2 .2 .3-.3 .3M334.6 128l.1 .6M334.7 129.1v.1M334.7 129.1h.1M334.7 128.6h.5l.1 .2M334.7 128.6v.5"/>
<path d="M335.3 128.8h.2M335.3 128.8l-5 2.8M335.5 128.8l-4.9 2.9M340.9 125.5h.3M359.3 136.2l.2 .3M359.3 136.2l.1 .1M359.3 135l.1 .2M359.3 135v1.2M359.4 136.3l.1 .2M359.4 136.3l.6 .4M359.4 135.2l1.4 .8M359.4 135.2v1.1"/>
<path d="M359.5 136.5l.4 .3M359.5 134.7l-.2 .3M359.5 134.7h.2M359.7 134.7l-.3 .5M359.7 134.7l1.4 .9M360.8 136l.2 .2M360.8 136v.2M360.9 136.2h.2M360.9 136.2l-21.1 12.1M361 136.1l-.1 .1M361.1 135.6a.32 .32 0 0 1 .2 .3 .32 .32 0 0 1-.2 .3M361.1 135.6l-.3 .4"/>
<path d="M361.1 136.2l-21.1 12.2M377.6 124.3h.4M377.6 124.3h.2M377.6 124.3l-18.1 10.4M377.8 124.3l-18.1 10.4M377.8 124.3l1.4 .8M378 124.3h-.2M378 124.3l1.4 .8M379.2 125.1h1.1M379.4 125.1h-.2M379.4 125.1h.7M380.1 125.1h.1"/>
<path d="M380.1 125.1h.2M20 148.5h10M82 143.6l3.6 2.2M82 143.6l3.7 2.2M83.6 147.9l.2 .4M83.6 147.9l.1 .2M83.6 147.2l.1 .2M83.6 147.2v.7M83.7 147v.3M83.7 147l-.1 .2M83.7 147h.2M83.7 147h.1"/>
<path d="M83.7 148.1l.1 .2M83.7 148.1l13.3 7.7M83.7 147.4v.7M83.7 147.3h.1M83.7 147.3l13.3 7.7M83.8 148.3l13.3 7.7M83.9 147l-.2 .3M83.9 147l13.2 7.6M84.3 146.3h.1M84.3 146.3l-.6 .6M84.4 146.2l-.1 .1M84.4 146.2h.2"/>
<path d="M84.4 146.3l13.2 7.6M84.4 146.3l-.5 .7M84.6 146.2l-.2 .1M84.6 146.2l13.1 7.6M84.8 146.1l-.4 .1M84.8 146.1l13.2 7.6M84.8 146.1l-.2 .1M86.2 144.8l.1 .7M86.2 144.8l14.4 8.4M86.2 144.8v.7M86.3 145.5l-1.3 .7M86.3 145.5l13.8 7.9"/>
<path d="M97 155h.1M97 155v.8M97 155.8l.1 .2M97.1 156h.4M97.1 154.6l.3 .3M97.1 154.6l-.1 .4M97.4 154.9l.1 .1M97.4 154.9l-.4 .1M97.5 155h-.5M97.5 155v.8M97.5 155.8h.1M97.5 155.8h-.5"/>
<path d="M97.6 155.8l-.1 .2M97.6 153.9l.5 .4M97.6 153.9l-.5 .7M97.7 153.8l-.1 .1M97.7 153.8l.4 .5M98 153.7l.3 .5M98 153.7l-.3 .1M98.1 154.3l-.6 .7M98.3 154.2l-.2 .1M99.9 154.6h.8M99.9 154.6l-2.4 1.4M100 154.4h.6"/>
<path d="M100 154.4l-.1 .2M100 153.5l-1.7 .9v-.2M100 153.5v.9M100 154.4l-2.4 1.4M100.1 153.4l-.1 .1M100.6 153.2l-.5 .2M100.6 154.4l.1 .2M100.6 154.4l4.3 2.4M100.6 153.2v1.2M100.7 154.6l4.3 2.4M104.9 156.8l.1 .2M104.9 155.7l.2-.3h.3l20.4 11.9a2.9 2.9 0 0 1 .5 2.6"/>
<path d="M104.9 155.7v1.1M104.9 155.7l.7-.2v1.1M105.6 156.6l-.6 .4M106.5 156.1l-.9 .5M106.6 156.1l-1.4 .8M272.4 140.3l-.5 .5M274.1 143.9l.1 .1M274.1 143.9v.7M274.1 144.6v.2M274.1 144.6l.1 .2M274.1 144.8l.2 .2M274.1 144.8h.1"/>
<path d="M274.2 144l13.2 7.7M274.2 144v.8M274.2 144.8h.1M274.2 144.8l.1 .2M274.2 144.8l13.2 7.7M274.3 143.5l-.2 .4M274.3 143.5h.2M274.3 145l13.2 7.7-.1-.2M274.5 143.5l-.3 .5M274.5 143.5l13.3 7.7M276.7 141.9l.1 .2M276.7 141.9v.2"/>
<path d="M276.7 142.1h.2M276.7 142.1l-2.4 1.4M276.8 142l-.1 .1M276.9 141.4a.36 .36 0 0 1 .3 .3 .36 .36 0 0 1-.3 .4M276.9 141.4l-.2 .5M276.9 142.1l-2.4 1.4M284.1 144.9h-.2M285.2 144.8h.2M285.2 144.8l-1.1 .1M285.3 145.7l9.8 5.7M285.4 144.8l-.8 .2-.7-.1M285.5 145.7h-.2"/>
<path d="M285.5 145.7l9.9 5.7M285.5 144.9a.49 .49 0 0 0-.4 .3 .49 .49 0 0 0 .2 .5M285.5 144.9l.4 .5M285.9 145.4l-.4 .1v.2M285.9 145.4l.4 .3M286.3 145.7l.3 .5M286.3 145.7a.31 .31 0 0 0-.1 .4 .31 .31 0 0 0 .4 .1M286.6 146.2l9.1 5.2M287.2 143.6h.2M287.2 143.6l-2 1.2M287.4 143.6l.1 .1M287.4 143.6l-2 1.2"/>
<path d="M287.4 143.4l-.2 .2M287.4 143.4l.2 .1M287.4 152.5l.5 .1M287.4 152.5h.1M287.4 152.4h.6M287.4 151.7h.6M287.4 151.7v.7M287.5 152.6l.2 .1M287.5 143.7l.4 .6M287.5 143.7l-2 1.2M287.6 143.5l-.2 .1M287.6 143.5l.2 .1"/>
<path d="M287.7 152.7h.5M287.8 151.2l-.4 .5M287.8 151.2l.2 .4M287.8 143.6l-.3 .1M287.8 143.6l.3 .5M287.9 144.3l-2 1.1M287.9 152.6l-.2 .1M288 152.4l-.1 .2M288 152.4l.5 .1M288 151.7v.7M288 151.6v.1M288.1 144.1l-.2 .2"/>
<path d="M288.4 152.7h-.2M288.5 152.5l-.3 .2M288.5 152.5l-.1 .2M288.8 152.4l-.4 .3M288.8 152.4l-.3 .1M289.2 151.8l26.6 15.4a1.33 1.33 0 0 0 2.1-.1l.2-1.1M290.2 149.8l.6-.2 .6 .2M290.2 149.8l.3 .4M290.2 149.8l-2.4 1.4M290.3 141.6h.3M290.3 141.6l-2.9 1.8M290.5 150.2h.6"/>
<path d="M290.5 150.2l-2.5 1.4M290.5 150.2v.9M290.5 151.1l-1.7 1v.3M290.5 151.1l.6 .3M290.5 151.1h.1M290.6 141.6l.1 .1M290.6 141.6l-3 1.9M290.6 141.4l-.3 .2M290.6 141.4l.2 .1M290.7 141.7l.3 .5M290.7 141.7l-2.9 1.9M290.8 141.5l-.2 .1"/>
<path d="M290.8 141.5h.2M291 141.5l-.3 .2M291 141.5l.3 .6M291 142.2l-2.9 1.9M291.1 150.2v1.2M291.1 150.2l4.2 2.5M291.3 142.1l-.3 .1M291.4 149.8l-.3 .4M291.4 149.8l4.1 2.3M295.3 152.7l.1 1.1M295.4 151.4h-.3M295.4 153.8l.5 .8"/>
<path d="M295.5 152.1v.3M295.5 152.4l-.2 .3M295.5 152.4l.5 .1M295.9 154.6l20.1 11.6M296 152.5l.1 1.1M296.1 153.6l.3 .5M296.1 153.6l-.7 .2M296.4 151.2l.2 .1M296.4 151.2l-1 .2M296.4 154.1l20.1 11.6M296.4 154.1l-.5 .5M296.6 151.3l-.8 .2-.7-.1"/>
<path d="M296.7 153.2l.3 .6M296.7 153.2l-.6 .4M297 153.8l-.6 .3M297 153.8l19.7 11.3M297.3 152.8l-.6 .4M297.3 152.8l.4 .4M297.7 153.2l-.7 .6M297.7 153.2l19 10.9M297.8 152.1l.5 .4M297.8 152.1l-.5 .7M298 143.9a3.9 3.9 0 0 1 4.6-2 2.84 2.84 0 0 1 2.8 2M298.1 151.9l-.3 .2"/>
<path d="M298.1 151.9l.3 .5M298.3 152.5l-.6 .7M298.3 152.5l18.5 10.7M298.4 150.1h.2M298.4 150.1l-2 1.1M298.4 152.4l-.1 .1M298.4 152.4l18.5 10.6M298.5 142.6a5.3 5.3 0 0 1 6.6 .3 1.78 1.78 0 0 1-1.4 2.7 5.1 5.1 0 0 1-5.5-1.1 1.4 1.4 0 0 1 .3-1.9zM298.6 150.1l.2 .1M298.6 150.1l-2 1.2M298.7 149.9l-.3 .2M298.7 149.9l.2 .1"/>
<path d="M298.8 150.2l.3 .5M298.8 150.2l-3.3 1.9M298.9 150l-.3 .1M298.9 150h.1M299 150l-.2 .2M299 150l.4 .6M299.1 150.7l-3.1 1.8M299.4 150.6l-.3 .1M301.6 148.1h.2M301.6 148.1l-2.9 1.8M301.8 148.1l-2.9 1.9M301.8 148.1l.2 .1"/>
<path d="M301.8 147.9l-.2 .2M301.8 147.9h.3M302 148.2l.3 .5M302 148.2l-3 1.8M302.1 147.9l-.3 .2M302.1 147.9l.1 .1M302.2 148l-.2 .2M302.2 148l.3 .6M302.3 148.7l-2.9 1.9M302.5 148.6l-.2 .1M312.8 141.6h.3M312.8 141.6l-11 6.3"/>
<path d="M313.1 141.6l-11 6.3M313.1 141.6l.1 .1M313.2 141.7l.3 .5M313.2 141.7l-11 6.3M313.3 141.3l-.5 .3M313.3 141.3h.2M313.5 141.3l-.4 .3M313.5 141.3l.2 .1M313.5 142.2l-11 6.4M313.7 141.4l-.5 .3M313.7 141.4l.3 .6M314 142l-.5 .2"/>
<path d="M314.7 140.7h.2M314.7 140.7l-1.4 .6M314.9 140.7l-1.4 .6M314.9 140.7l.1 .1M315 140.8l.3 .5M315 140.8l-1.3 .6M315.1 140.4l-.4 .3M315.1 140.4l.3 .1M315.3 141.3l-1.3 .7M315.4 140.5l-.5 .2M315.4 140.5h.1M315.5 140.5l-.5 .3"/>
<path d="M315.5 140.5l.3 .6M315.8 141.1l-.5 .2M320.5 159.5l-1.6 .7M320.5 159.5h.2M320.7 159.5l-1.8 .7M320.9 159l-.4 .5M320.9 157.2v1.8M321.1 156.9l-.2 .3M321.1 156.9h.2M321.3 158.7l-.6 .8M321.3 158.7l-.4 .3M321.3 156.9l-.4 .3"/>
<path d="M321.3 156.9v1.8M337.3 147.5h.4M337.3 147.5h.2M337.3 147.5l-16.2 9.4M337.5 147.5l-16.2 9.4M337.5 147.5l1.5 .9M337.7 147.5h-.2M337.7 147.5l1.5 .8M339 148.4h1M339.2 148.3l-.2 .1M339.2 148.3h.6M339.8 148.3h.1"/>
<path d="M339.8 148.3l.2 .1M405 148.5h10M125.3 165.8a4.4 4.4 0 0 1 2.3 4M126.3 169.9l.3 1.3 1.8 1M126.3 169.9l1.4 .8M127.6 169.8l.1 .9M316.5 165.7l.2 .1M316.5 165.7l-.5 .5M316.7 165.6l-.2 .1M316.7 164.3l-.1 1.8-.4 .2-.2-.1M316.7 164.3l1.4 .8M318.1 165.1v.9"/>
<path d="M318.9 160.2a4.6 4.6 0 0 0-2.2 4.1M318.9 160.2l1.6 1M320.5 161.2a5.3 5.3 0 0 0-2.4 3.9M327.6 161.7l-10.1 5.8M328.2 160.2l-.3 1.2-.3 .3M328.2 160.2l-10.1 5.8M20 198.5h5M410 198.5h5M230 237v50M20 248.5h5M410 248.5h5M10 292v5"/>
<path d="M60 287v5M110 287v5M160 287v5M210 282v10M260 287v5M310 287v5M360 287v5M415 287h5v10h-10v-5"/>
</g>
<g fill="none" stroke="#191924" stroke-width=".27">
<path d="M230 237h180M275 237v12M310 237v50M230 249h180M230 258h60M260 258v9M290 249v18M290 255h20M292.5 252h14.1M293.5 250.8l6-1.3v5l-6-1.2zM303.5 248.5v7.5M310 243h100"/>
<path d="M230 267h180M290 261h20M310 279.5h100M394 279.5v5M230 287h180M310 284.5h100"/>
<circle cx="303.5" cy="252" r="2.5"/>
<circle cx="303.5" cy="252" r="1.25"/>
</g>
<g fill="none" stroke="#c0c0c0" stroke-width=".27">
<path d="M0 0h10v5h-5v5h-5zM410 237v50M245.9 270.9a6 6 0 0 1 7.9-.8 6 6 0 0 1 1.8 7.7l-5.3-7.8-5.2 8a6 6 0 0 1 .8-7.1zM250.3 273.4l2.7 3.9h-3.3a3 3 0 0 0-3 2.2h7.5a6 6 0 0 1-7.8 0zM10 292h-5v-5h-5v10h10M244.3 284.6h.2l.2-.5h1.1l.2 .5h.2M244.3 284.6h.1M244.3 284.6l.9-2.1 .9 2.1M245.2 282.8l.5 1.1h-.9zM246.1 284.6h.1M246.7 282.5l.2 .1v1.9l1 .2-1.2-.1zM248.2 282.5l1.5 .1-.7 .1-.1 2v-2z"/>
<path d="M251.8 282.6l-.8 .9-.6-.9-.1 .1a2.16 2.16 0 0 1 .7 2l.1-1 .7-1M251.8 282.6h.1M251.8 282.6v.1M254.9 282.7h.7a.56 .56 0 0 1 .6 .6 .56 .56 0 0 1-.6 .5h-.7zM256.2 284.7h.1M256.3 284.6h.1M256.3 284.6l-.4-.7a.74 .74 0 0 0 .4-.8 .74 .74 0 0 0-.7-.6l-.8 .1v2.1l.1-.7h.9l.4 .7M256.3 284.6l-.1 .1"/>
<circle cx="253.2" cy="283.6" r="1.12"/>
<circle cx="253.2" cy="283.6" r=".96"/>
</g>
<path d="M0 0h10v5h-5v5h-5zM410 0h10v10h-5v-5h-5zM410 292h5v-5h5v10h-10zM0 287v10h10v-5h-5v-5zM246.1 270.7a6 6 0 0 0-1 7.3l5.2-8 5.3 7.8a6 6 0 0 0-1.8-7.6 6 6 0 0 0-7.7 .5zM250.3 273.4l-3.9 6.1a6 6 0 0 0 7.8 0h-7.5l1-1.4 1-.6 4.3-.2zM245.2 282.5l-.9 2.1 .4-.5h1.1l.3 .6zM245.2 282.8l.5 1.1h-.9zM248.2 282.5l.7 .2 .1 2v-2l.7-.1zM246.7 282.5v2.2h1.2v-.2h-1zM252.1 283.6a1.12 1.12 0 0 0 2.2 0 1.12 1.12 0 0 0-2.2 0zM252.2 283.6a1 1 0 0 1 2 0 1 1 0 0 1-2 0zM250.3 282.6l.6 1 .2 1.1v-1l.7-1.1-.8 .9zM254.8 282.6v2.1l.1-.7h.9l.4 .7-.3-.8 .4-.5-.1-.6-.4-.3zM254.9 282.7l1.1 .1 .2 .4-.2 .4-1.1 .2z" fill-rule="evenodd" fill="#000"/>
<path d="M373.4 119.2v.5h.5l-.2-.3 .2 .2v-.4zM318.1 102.5v.4h.5l-.2-.2 .2 .2v-.5zM155.5 92.5v.5l.6-.1-.3-.2 .3 .2-.1-.4zM130.8 150.9v.5l.4 .1-.2-.3 .2 .2 .1-.5z" fill="#000"/>
<text font-size="9.2" x="322.2" y="261.4">BOTTOM COVER</text>
<text font-size="7.8" x="341.9" y="276">2282 - 004</text>
<text font-size="4.9" x="247.1" y="247.1">rABS</text>
<g font-size="4.8">
<text x="40.9" y="9.2">1</text>
<text x="83.6" y="9.2">2</text>
<text x="133.7" y="9.2">3</text>
<text x="183.7" y="9.2">4</text>
<text x="233.7" y="9.2">5</text>
<text x="283.7" y="9.2">6</text>
<text x="333.8" y="9.1">7</text>
<text x="383.7" y="9.2">8</text>
<text x="20.9" y="30.4">A</text>
<text x="411.1" y="31">A</text>
<text x="20.9" y="75.2">B</text>
<text x="411.1" y="75.8">B</text>
<text x="20.8" y="125.2">C</text>
<text x="410.9" y="125.7">C</text>
<text x="20.6" y="175.2">D</text>
<text x="410.8" y="175.8">D</text>
<text x="20.9" y="225.2">E</text>
<text x="411.1" y="225.7">E</text>
<text x="21.1" y="269.5">F</text>
<text x="411.2" y="270">F</text>
<text x="37.8" y="291.2">1</text>
<text x="80.6" y="291.2">2</text>
<text x="130.6" y="291.3">3</text>
<text x="180.6" y="291.2">4</text>
<text x="230.6" y="291.2">5</text>
<text x="280.6" y="291.2">6</text>
<text x="330.7" y="291.2">7</text>
<text x="381.2" y="291.2">A3</text>
</g>
<text font-size="4.6" x="327.2" y="283.6">2282</text>
<g font-size="4">
<text x="275.2" y="215.5">- All circled dimension are for the dimensional inspection</text>
<text x="275.2" y="210.6">- All geometry and dimensions are to derived from the CAD model</text>
</g>
<g font-size="3.9">
<text x="209.7" y="38.6">All inner grey surfaces</text>
<text x="50.2" y="46.3">All outer blue surfaces</text>
<text x="209.7" y="43.4">stripping polished finishing</text>
<text x="50.2" y="51.2">YS 1282 finishing</text>
<text x="324.4" y="241.3">BLACK RAL9004</text>
<text x="346.1" y="247.3">YS 1282</text>
</g>
<text font-size="3.5" x="236.5" y="256.8">NFT58-000 - Cat.4 - Normale</text>
<text font-size="3.2" fill="#646464" x="289.2" y="247.1">8.63</text>
<g font-size="2.7" fill="#808080">
<text x="231" y="241">MATERIAL :</text>
<text x="276.8" y="241.1">VOLUME (cm )</text>
<text x="311.2" y="241.1">COLOR :</text>
<text x="311.2" y="247">TREATMENT/FINISHING :</text>
<text x="231" y="252.2">GENERAL TOLERANCES :</text>
<text x="311.2" y="252.4">DESIGNATION :</text>
<text x="231" y="261.1">VERIFIED BY :</text>
<text x="261.1" y="260.9">APPROVED BY:</text>
<text x="294" y="258.8">SIZE : A3</text>
<text x="292.4" y="265.1">SCALE : 1:1</text>
<text x="311.2" y="270.2">REFERENCE :</text>
<text x="311.2" y="283">PRODUCT :</text>
<text x="395.3" y="283">FOLIO :2/2</text>
</g>
<text font-size="1.9" fill="#808080" x="293.7" y="240.6">3</text>
</svg>
